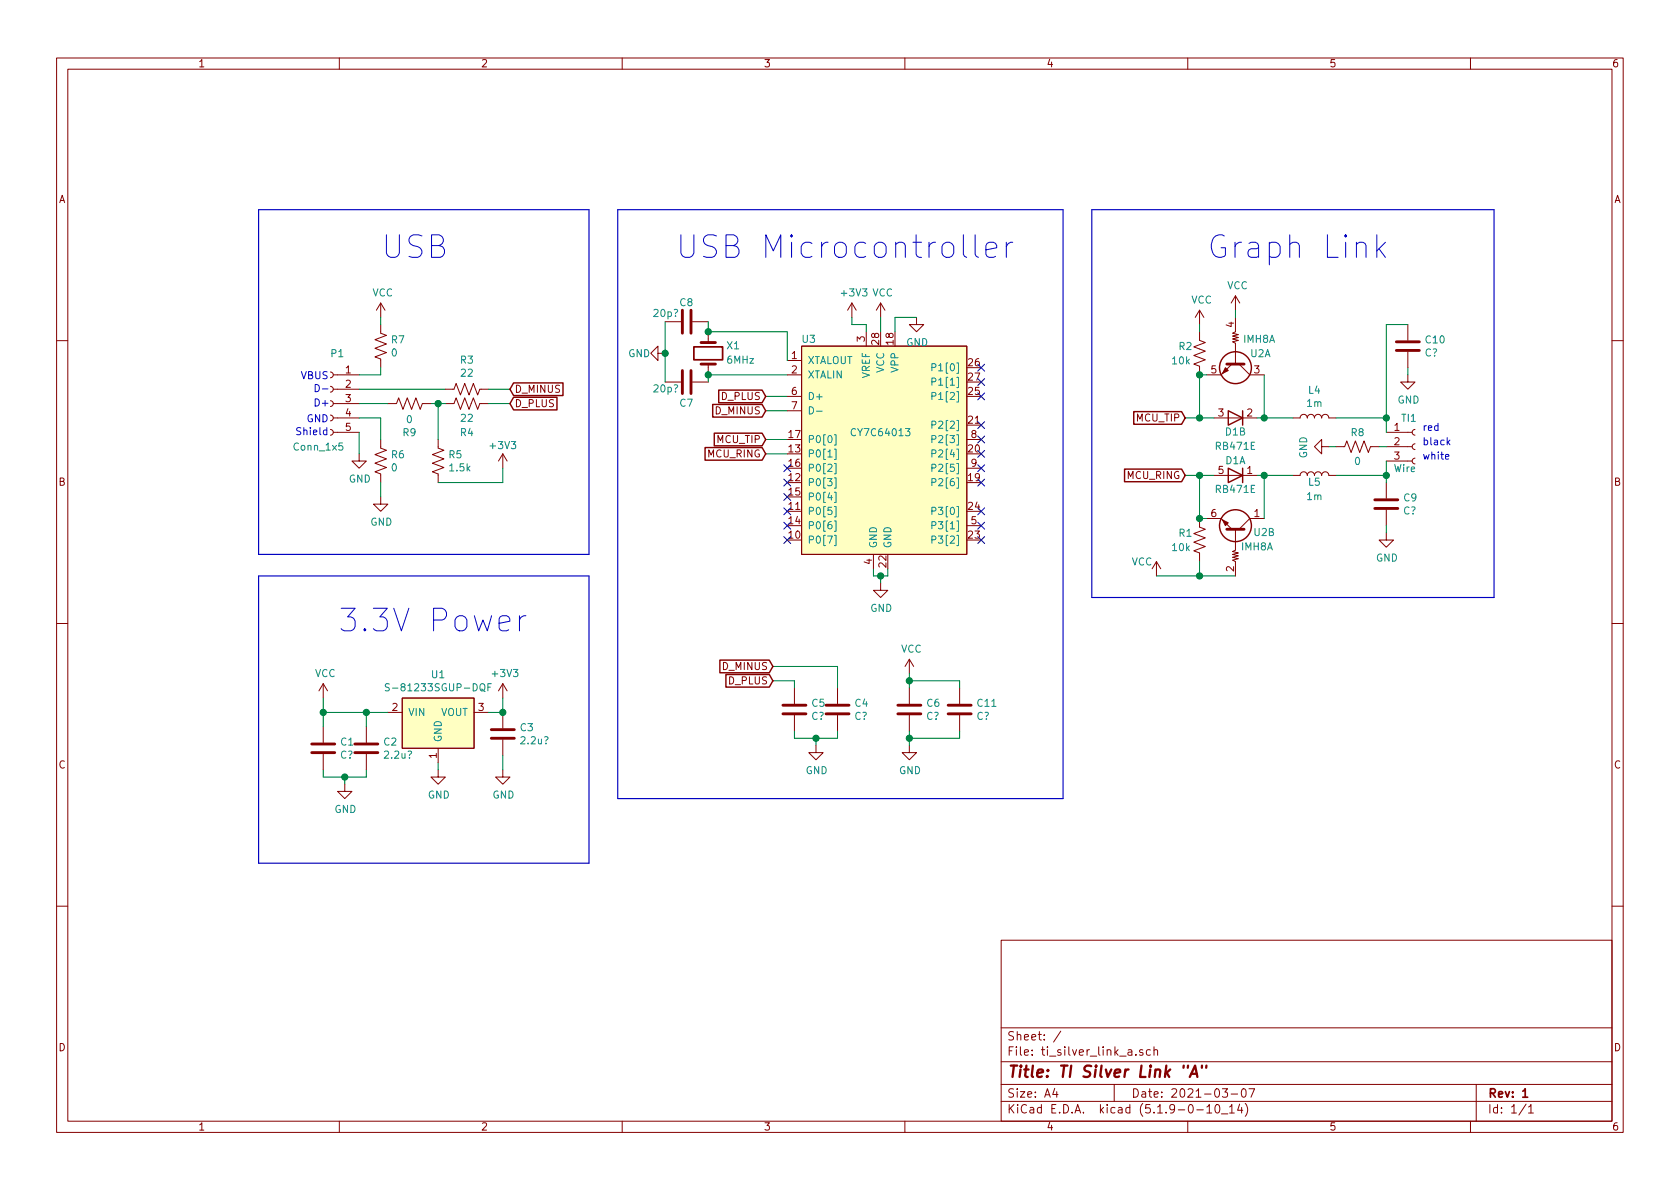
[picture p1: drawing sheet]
<svg xmlns="http://www.w3.org/2000/svg" width="297mm" height="210mm" viewBox="0 0 297 210" stroke-linecap="round" stroke-linejoin="round" font-family="sans-serif">
<g fill="none" stroke="#840000" stroke-width=".18">
<path d="M10 10.3h277v189.9h-277zM12 12.2h273v186.1h-273zM60 10.3v1.9M110 10.3v1.9M160 10.3v1.9M210 10.3v1.9M260 10.3v1.9M67.3 57.4v1.5l1 .4-2 .8 2 .7-2 .8 2 .8-2 .7 1 .4v1.5M67.3 53.6v2.5M67.3 53.6l-.8 1.3M67.3 53.6l.8 1.3M117.6 56.9h2.8"/>
<path d="M122.4 56.9h2.8M125.2 58.7v1.9M150.6 53.6l-.7 1.3M150.6 53.6v2.5M150.6 53.6l.8 1.3M153.2 58.7v2.5M155.7 53.6l-.8 1.3M155.7 53.6v2.5M155.7 53.6l.8 1.3M162.1 56.1v1.3h1.2l-1.2 1.3-1.3-1.3h1.3M212.1 58.7v1.5l1 .4-2 .7 2 .8-2 .8 2 .7-2 .8 1 .4v1.5M212.1 54.9l-.8 1.2"/>
<path d="M212.1 54.9v2.5M212.1 54.9l.8 1.2M218.4 56.1v2.6l-.5 .2 1 .3-1 .2 1 .3-1 .2 1 .3-1 .2 .5 .3v3.6M218.4 52.3l-.7 1.3M218.4 52.3v2.6M218.4 52.3l.8 1.3M248.9 57.4v2.8M10 60.2h2M58.4 75.9l.4 .2 .1 .2-.1 .5-.4 .2M58.4 73.4l.4 .1 .1 .3-.1 .4-.4 .2M58.4 70.9l.4 .1 .1 .3-.1 .4-.4 .2M58.4 68.3l.4 .1 .1 .3-.1 .5-.4 .1"/>
<path d="M58.4 65.8l.4 .1 .1 .3-.1 .4-.4 .2M58.9 66.3h4.6M58.9 73.9h4.6M58.9 76.4h4.6M58.9 71.4h4.6M58.9 68.8h4.6M67.3 77.7v1.5l1 .4-2 .8 2 .7-2 .8 2 .8-2 .7 1 .4v1.5M68.6 71.4h1.5l.4-1 .7 2 .8-2 .8 2 .7-2 .8 2 .4-1h1.5M77.5 77.7v1.5l1 .4-2 .8 2 .7-2 .8 2 .8-2 .7 1 .4v1.5M78.7 68.8h1.6l.3-1 .8 2 .8-2 .7 2 .8-2 .8 2 .3-1h1.6M78.7 71.4h1.6l.3-1 .8 2 .8-2 .7 2 .8-2 .8 2 .3-1h1.6M116.3 62.5v-1.3l-1.2 1.3 1.2 1.2v-1.2h1.3"/>
<path d="M117.6 67.6h2.8M122.4 67.6h2.8M125.2 64.4v1.9M139.2 63.7h2.5M139.2 66.3h2.5M139.2 70.1h2.5M139.2 72.6h2.5M141.7 61.2h29.2v36.8h-29.2zM170.9 77.7h2.6M214.6 73.9h7.6M217.8 64.4l-1.9 1.9h-2.5M219.1 64.4l1.9 1.9h2.5"/>
<path d="M228.6 73.9h1.3a.63 .63 0 0 1 .6-.6 .63 .63 0 0 1 .6 .6 .63 .63 0 0 1 .7-.6 .63 .63 0 0 1 .6 .6 .63 .63 0 0 1 .6-.6 .63 .63 0 0 1 .7 .6 .63 .63 0 0 1 .6-.6 .63 .63 0 0 1 .6 .6h1.3M233.7 79v-1.3l-1.3 1.3 1.3 1.3v-1.3h1.2M236.2 79h1.5l.4-1 .8 2 .7-2 .8 2 .8-2 .7 2 .4-1h1.5M245.1 76.4h4.6M245.1 79h4.6M248.9 66.3v1.3h1.3l-1.3 1.2-1.3-1.2h1.3M248.9 62.2v2.8M250.2 78.5l-.3 .1-.2 .3 .1 .4 .4 .2M250.2 75.9l-.3 .1-.2 .4 .1 .4 .4 .2M285 60.2h2M63.5 80.3v1.2h1.3l-1.3 1.3-1.3-1.3h1.3M67.3 87.9v1.2h1.3l-1.3 1.3-1.3-1.3h1.3"/>
<path d="M88.9 80.3v2.5M88.9 80.3l-.8 1.2M88.9 80.3l.8 1.2M154.4 98v2.6M170.9 93h2.6M170.9 82.8h2.6M204.5 99.3l-.8 1.3M204.5 99.3v2.5M204.5 99.3l.7 1.3M212.1 91.7v1.5l1 .4-2 .8 2 .7-2 .8 2 .7-2 .8 1 .4v1.5M213.4 91.7h2.5l1.9 1.9M214.6 84.1h7.6"/>
<path d="M218.4 93.7v3.6l-.5 .2 1 .3-1 .2 1 .3-1 .2 1 .3-1 .3 .5 .2v2.5M223.5 91.7h-2.5l-1.9 1.9M228.6 84.1h1.3a.63 .63 0 0 1 .6-.7 .63 .63 0 0 1 .6 .7 .63 .63 0 0 1 .7-.7 .63 .63 0 0 1 .6 .7 .63 .63 0 0 1 .6-.7 .63 .63 0 0 1 .7 .7 .63 .63 0 0 1 .6-.7 .63 .63 0 0 1 .6 .7h1.3M245.1 94.2v1.3h1.3l-1.3 1.3-1.3-1.3h1.3M245.1 85.3v2.8M245.1 90.2v2.8M245.1 81.5h4.6M250.2 81l-.3 .1-.2 .4 .1 .3 .4 .2M10 110.3h2M155.7 103.1v1.3h1.3l-1.3 1.3-1.3-1.3h1.3M160.8 116.6l-.8 1.3M160.8 116.6v2.5"/>
<path d="M160.8 116.6l.7 1.3M285 110.3h2M57.1 120.9v2.5M57.1 128.5v2.8M57.1 133.3v2.8M57.1 120.9l-.7 1.3M57.1 120.9l.8 1.3M61 138.7v1.2h1.2l-1.2 1.3-1.3-1.3h1.3M64.8 128.5v2.8M64.8 133.3v2.8M68.6 126h2.5M71.1 123.4h12.7v8.9h-12.7z"/>
<path d="M77.5 136.1v1.3h1.2l-1.2 1.3-1.3-1.3h1.3M77.5 132.3v2.6M83.8 126h2.6M88.9 136.1v1.3h1.3l-1.3 1.3-1.3-1.3h1.3M88.9 120.9v2.5M88.9 126v2.8M88.9 130.8v2.8M88.9 120.9l-.8 1.3M88.9 120.9l.8 1.3M140.5 121.7v2.8M140.5 126.5v2.8M144.3 131.8v1.3h1.2l-1.2 1.3-1.3-1.3h1.3"/>
<path d="M148.1 121.7v2.8M148.1 126.5v2.8M160.8 131.8v1.3h1.3l-1.3 1.3-1.3-1.3h1.3M160.8 121.7v2.8M160.8 126.5v2.8M169.7 121.7v2.8M169.7 126.5v2.8M10 160.2h2M177 166.3h108v32h-108zM285 160.2h2M60 198.3v1.9M110 198.3v1.9"/>
<path d="M160 198.3v1.9M177 194.8h108M177 191.8h108M177 187.8h108M177 181.8h108M186.5 192.5l-.4 1h1M186.8 193v1M187.6 182.3l-1.3 2M197 191.8v3M200.8 186.5v.1M202.1 185.7l-.4-.1-.2 .2v.2l.6 .2v.3h-.6M203.4 185.7l-.4-.1-.3 .3 .1 .6h.6"/>
<path d="M204 185.7l.3-.1 .3 .1 .1 .9M204 185.1v1.5M210 198.3v1.9M211.6 196.3h1.2M213.4 195.8l.4-.5v1.5M213.4 196.8h.8M215 195.4l.3-.1a.94 .94 0 0 1 0 1.5 .8 .8 0 0 1-.6-.6 .8 .8 0 0 1 .3-.8zM216 197h1.1M216.1 192.5h.9l-.4 .6 .4 .1v.7l-.2 .1-.7-.1M217.4 195.8l.4-.5v1.5M217.4 196.8h.8M217.7 193.5h1.1"/>
<path d="M219.2 195.2l-.4 1.1h.9M219.5 195.8v1M219.6 192.7l.4-.2a.94 .94 0 0 1 0 1.5 .82 .82 0 0 1-.4-1.3zM220.2 195.1a1.71 1.71 0 0 1 0 2.3M220.8 192.5h1l-.6 1.5M260 198.3v1.9M261 191.8v6.5M269.8 195.2l-1.2 2M270.3 195.8l.4-.5v1.5M270.3 196.8h.8"/>
</g>
<path d="M122.7 61.3h5.1v2.3h-5.1zM269.2 193l.5-.5v1.5M269.2 194h.9" fill="none" stroke="#840000" stroke-width=".3"/>
<path d="M210.1 188.4l-.1 .4M210.4 190.4l.9-2 .4 2M210.6 189.9h1M212.5 188.4v.4M213.3 188.4v.4" fill="none" stroke="#840000" stroke-width=".41"/>
<g fill="none" stroke="#840000" stroke-width=".51">
<path d="M120.6 54.9v4M122.2 54.9v4M120.6 65.5v4.1M122.2 65.5v4.1M124 64.4h2.5M124 60.6h2.5M216.9 64.4h3.1M246.9 62h4.1M246.9 60.4h4.1M216.9 93.6h3.1M243.1 89.9h4M243.1 88.4h4"/>
<path d="M55.1 133.1h4.1M55.1 131.6h4.1M62.7 133.1h4.1M62.7 131.6h4.1M86.9 130.6h4M86.9 129h4M138.4 126.2h4.1M138.4 124.7h4.1M146 126.2h4.1M146 124.7h4.1M158.7 126.2h4.1M158.7 124.7h4.1"/>
<path d="M167.6 126.2h4.1M167.6 124.7h4.1"/>
</g>
<g fill="#ffffc2" stroke="#ffffc2" stroke-width=".18">
<path d="M141.7 61.2h29.2v36.8h-29.2z"/>
<path d="M71.1 123.4h12.7v8.9h-12.7z"/>
</g>
<g fill="none" stroke="#008484" stroke-width=".18">
<path d="M143.1 71.9a.64 .64 0 0 1 .7 .7 .64 .64 0 0 1-.7 .6zM144.4 72.7h1M147.5 79.4h.3v1.8h-.3M147.5 76.9h.3v1.8h-.3M164.8 75.1l.6-.1v-.4l-.1-.1h-.5v1.2M164.8 70l.6-.1v-.4l-.1-.1h-.5v1.3M164.8 65l.6-.1v-.5l-.1-.1h-.5v1.3M164.8 67.5l.6-.1v-.4l-.1-.2h-.5v1.3M164.8 77.7l.6-.1v-.5l-.1-.1h-.5v1.3M147.5 94.7h.3v1.8h-.3M147.5 89.6h.3v1.8h-.3M147.5 84.5h.3v1.8h-.3"/>
<path d="M147.5 92.1h.3v1.8h-.3M147.5 87h.3v1.9h-.3M147.5 82h.3v1.8h-.3M164.8 85.3l.6-.1v-.4l-.1-.2h-.5v1.3M164.8 80.2l.6-.1v-.4l-.1-.2h-.5v1.3M164.8 95.4l.6-.1v-.4l-.1-.1h-.5v1.3M164.8 90.4l.6-.1v-.5l-.1-.1h-.5v1.3M164.8 92.9l.6-.1v-.4l-.1-.2h-.5v1.3M164.8 82.7l.6-.1v-.4l-.1-.1h-.5v1.3M68.8 121l-.4-.1-.2 .1v.5l.6 .2v.2l-.2 .3-.5-.1M86.3 121.5h.4M86.9 120.9h-.6v1.3"/>
</g>
<g fill="none" stroke="#840000" stroke-width=".25">
<path d="M90.8 67.7h8.7v2.2h-8.7l-.6-1.1zM90.8 70.3h7.7v2.2h-7.7l-.6-1.1zM124.7 79.1h10l.7 1.2-.7 1.1h-10zM126 71.5h8.7l.7 1.1-.7 1.2h-8.7zM126.3 76.6h8.4l.7 1.1-.7 1.1h-8.4zM127.1 69h7.6l.7 1.1-.7 1.1h-7.6zM200.5 72.8h8.4l.6 1.1-.6 1.1h-8.4zM217.2 72.6l2.5 1.3-2.5 1.3zM219.7 72.6v2.6M198.8 83h10.1l.6 1.1-.6 1.1h-10.1zM217.2 82.8l2.5 1.3-2.5 1.2zM219.7 82.8v2.5"/>
<path d="M127.3 116.7h8.7l.7 1.2-.7 1.1h-8.7zM128.3 119.3h7.7l.7 1.1-.7 1.1h-7.7z"/>
<circle cx="218.4" cy="65" r="2.82"/>
<circle cx="218.4" cy="93" r="2.82"/>
</g>
<g fill="#840000" stroke="#840000" stroke-width=".18">
<path d="M216.2 91.9l1 .6-.5 .5z"/>
<path d="M216.7 65l.5 .5-1 .5z"/>
</g>
<path d="M45.7 37.1h58.4v60.9h-58.4zM109.2 37.1h78.8v104.1h-78.8zM193 37.1h71.2v68.6h-71.2zM45.7 101.8h58.4v50.8h-58.4z" fill="none" stroke="#0000c2" stroke-width=".2"/>
<g fill="none" stroke="#008400" stroke-width=".18">
<path d="M67.3 56.1v1.3M117.6 56.9v10.7M125.2 56.9v1.8h14v5M150.6 56.1v1.3h2.6v1.3M155.7 56.1v2.6M162.1 56.1h-3.9v2.6M212.1 57.4v1.3M218.4 54.9v1.2M248.9 57.4h-3.8v19M63.5 71.4h5.1M63.5 76.4v3.9M63.5 68.8h15.2"/>
<path d="M63.5 73.9h3.8v3.8M67.3 65v1.3h-3.8M76.2 71.4h2.5M77.5 71.4v6.3M86.4 71.4h3.8M86.4 68.8h3.8M135.4 70.1h3.8M135.4 72.6h3.8M135.4 77.7h3.8M139.2 66.3h-14v1.3M209.5 73.9h5.1M213.4 66.3h-1.3v7.6"/>
<path d="M222.2 73.9h6.4M223.5 66.3v7.6M234.9 79h1.3M236.2 73.9h8.9M243.8 79h1.3M248.9 65v1.3M67.3 85.3v2.6M88.9 82.8v2.5h-11.4M135.4 80.3h3.8M209.5 84.1h5.1M212.1 84.1v7.6h1.3M212.1 99.3v2.5"/>
<path d="M222.2 84.1h6.4M223.5 84.1v7.6M236.2 84.1h8.9M245.1 81.5v3.8M245.1 93v1.2M136.7 117.9h11.4v3.8M154.4 100.6v1.2h2.6v-1.2M155.7 101.8v1.3M160.8 119.1v2.6M204.5 101.8h13.9M57.1 123.4v5.1M57.1 136.1v1.3h7.7v-1.3"/>
<path d="M57.1 126h11.5M61 137.4v1.3M64.8 126v2.5M77.5 134.9v1.2M88.9 123.4v2.6h-2.5M88.9 133.6v2.5M136.7 120.4h3.8v1.3M140.5 129.3v1.3h7.6v-1.3M144.3 130.6v1.2M160.8 129.3v2.5M160.8 120.4h8.9v1.3M169.7 129.3v1.3h-8.9"/>
</g>
<g fill="none" stroke="#0000c2" stroke-width=".18">
<path d="M170.3 41.5v3.5l.2 .3 .4 .2M172.4 41.5v3.5l.2 .3 .4 .2M174.3 44.2l1.9-.4v-.4l-.2-.4-.4-.2h-.7l-.4 .2-.2 .4v1.6l.2 .3 .4 .2h.7l.4-.2M177.9 42.8v2.7M179.1 42.8a1.05 1.05 0 0 0-1.2 .8M243.4 41.5v4M243.8 44l1.2 1.5M245 42.8l-1.6 1.6M55.7 68a.64 .64 0 0 1 .8 .6 .64 .64 0 0 1-.8 .7zM57 68.8h1M256 78.2l.4 .5M256.4 77.8l-.5 .5"/>
<path d="M255.6 80.8l.6-.1-.1-.3h-.3l-.2 .1v.6h.5M91.8 108.9v2.7M93 108.9a1.05 1.05 0 0 0-1.2 .7"/>
</g>
<g fill="#008400" stroke="#008400" stroke-width=".25">
<circle cx="155.7" cy="101.8" r=".51"/>
<circle cx="160.8" cy="130.6" r=".51"/>
<circle cx="160.8" cy="120.4" r=".51"/>
<circle cx="212.1" cy="101.8" r=".51"/>
<circle cx="223.5" cy="73.9" r=".51"/>
<circle cx="212.1" cy="73.9" r=".51"/>
<circle cx="212.1" cy="66.3" r=".51"/>
<circle cx="77.5" cy="71.4" r=".51"/>
<circle cx="144.3" cy="130.6" r=".51"/>
<circle cx="61" cy="137.4" r=".51"/>
<circle cx="117.6" cy="62.5" r=".51"/>
<circle cx="88.9" cy="126" r=".51"/>
<circle cx="223.5" cy="84.1" r=".51"/>
<circle cx="245.1" cy="73.9" r=".51"/>
<circle cx="245.1" cy="84.1" r=".51"/>
<circle cx="212.1" cy="91.7" r=".51"/>
<circle cx="212.1" cy="84.1" r=".51"/>
<circle cx="57.2" cy="126" r=".51"/>
<circle cx="125.2" cy="58.7" r=".51"/>
<circle cx="64.8" cy="126" r=".51"/>
<circle cx="125.2" cy="66.3" r=".51"/>
</g>
<g fill="none" stroke="#000084" stroke-width=".18">
<path d="M172.9 79.6l1.2 1.3M172.9 77.1l1.2 1.2M172.9 66.9l1.2 1.3M172.9 74.6l1.2 1.2M172.9 69.5l1.2 1.2M172.9 64.4l1.2 1.2M174.1 79.6l-1.2 1.3M174.1 77.1l-1.2 1.2M174.1 66.9l-1.2 1.3M174.1 74.6l-1.2 1.2M174.1 69.5l-1.2 1.2M174.1 64.4l-1.2 1.2"/>
<path d="M138.6 94.9l1.2 1.2M138.6 92.3l1.2 1.3M138.6 89.8l1.2 1.2M138.6 84.7l1.2 1.2M138.6 82.2l1.2 1.2M138.6 87.3l1.2 1.2M139.8 94.9l-1.2 1.2M139.8 92.3l-1.2 1.3M139.8 89.8l-1.2 1.2M139.8 84.7l-1.2 1.2M139.8 82.2l-1.2 1.2M139.8 87.3l-1.2 1.2"/>
<path d="M172.9 92.3l1.2 1.3M172.9 89.8l1.2 1.2M172.9 82.2l1.2 1.2M172.9 94.9l1.2 1.2M172.9 84.7l1.2 1.2M174.1 92.3l-1.2 1.3M174.1 89.8l-1.2 1.2M174.1 82.2l-1.2 1.2M174.1 94.9l-1.2 1.2M174.1 84.7l-1.2 1.2"/>
</g>
<g font-size="5.6" fill="#0000c2">
<text x="67.3" y="45.7">USB</text>
<text x="119.4" y="45.7">USB Microcontroller</text>
<text x="213.4" y="45.7">Graph Link</text>
<text x="59.7" y="111.8">3.3V Power</text>
</g>
<text font-size="2.8" fill="#840000" x="178" y="190.5">Title: TI Silver Link &quot;A&quot;</text>
<g font-size="2.1" fill="#840000">
<text x="178" y="184">Sheet: /</text>
<text x="178" y="186.7">File: ti_silver_link_a.sch</text>
<text x="178" y="196.9">KiCad E.D.A. kicad (5.1.9-0-10_14)</text>
<text x="178" y="194.1">Size: A4</text>
<text x="200" y="194.1">Date: 2021-03-07</text>
<text x="263" y="194.1">Rev: 1</text>
<text x="263" y="196.9">Id: 1/1</text>
</g>
<g font-size="1.8" fill="#840000">
<text x="35" y="11.9">1</text>
<text x="85" y="11.9">2</text>
<text x="135" y="11.9">3</text>
<text x="185" y="11.9">4</text>
<text x="235" y="11.9">5</text>
<text x="285" y="11.9">6</text>
<text x="10.4" y="35.9">A</text>
<text x="285.4" y="35.9">A</text>
<text x="218.2" y="57.9" transform="rotate(-90 218.2 57.9)">4</text>
<text x="140" y="63.5">1</text>
<text x="152.9" y="60.4" transform="rotate(-90 152.9 60.4)">3</text>
<text x="155.4" y="60.9" transform="rotate(-90 155.4 60.9)">28</text>
<text x="158" y="60.9" transform="rotate(-90 158 60.9)">18</text>
<text x="171.2" y="64.8">26</text>
<text x="61.1" y="66">1</text>
<text x="61.1" y="68.6">2</text>
<text x="61.1" y="71.1">3</text>
<text x="91" y="69.5">D_MINUS</text>
<text x="127.6" y="70.7">D_PLUS</text>
<text x="140" y="66">2</text>
<text x="140" y="69.8">6</text>
<text x="171.2" y="69.8">25</text>
<text x="171.2" y="67.3">27</text>
<text x="214.1" y="66">5</text>
<text x="221.8" y="66">3</text>
<text x="61.1" y="73.7">4</text>
<text x="61.1" y="76.2">5</text>
<text x="91" y="72">D_PLUS</text>
<text x="126.6" y="73.3">D_MINUS</text>
<text x="139.5" y="77.5">17</text>
<text x="140" y="72.4">7</text>
<text x="171.2" y="74.9">21</text>
<text x="171.7" y="77.5">8</text>
<text x="201" y="74.5">MCU_TIP</text>
<text x="215.4" y="73.7">3</text>
<text x="220.5" y="73.7">2</text>
<text x="246.5" y="76.2">1</text>
<text x="125.2" y="80.9">MCU_RING</text>
<text x="126.8" y="78.4">MCU_TIP</text>
<text x="139.5" y="80">13</text>
<text x="139.5" y="82.5">16</text>
<text x="171.2" y="80">20</text>
<text x="171.7" y="82.5">9</text>
<text x="215.4" y="83.8">5</text>
<text x="220.5" y="83.8">1</text>
<text x="246.5" y="78.7">2</text>
<text x="246.5" y="81.3">3</text>
<text x="10.4" y="85.9">B</text>
<text x="139.5" y="85.1">12</text>
<text x="139.5" y="87.6">15</text>
<text x="171.2" y="85.1">19</text>
<text x="199.3" y="84.7">MCU_RING</text>
<text x="285.4" y="85.9">B</text>
<text x="139.5" y="95.2">10</text>
<text x="139.5" y="90.2">11</text>
<text x="139.5" y="92.7">14</text>
<text x="171.2" y="95.2">23</text>
<text x="171.2" y="90.2">24</text>
<text x="171.7" y="92.7">5</text>
<text x="214.1" y="91.4">6</text>
<text x="221.8" y="91.4">1</text>
<text x="154.2" y="99.8" transform="rotate(-90 154.2 99.8)">4</text>
<text x="156.7" y="100.3" transform="rotate(-90 156.7 100.3)">22</text>
<text x="218.2" y="101.1" transform="rotate(-90 218.2 101.1)">2</text>
<text x="127.9" y="118.5">D_MINUS</text>
<text x="69.4" y="125.7">2</text>
<text x="84.6" y="125.7">3</text>
<text x="128.9" y="121">D_PLUS</text>
<text x="10.4" y="135.9">C</text>
<text x="77.2" y="134.1" transform="rotate(-90 77.2 134.1)">1</text>
<text x="285.4" y="135.9">C</text>
<text x="10.4" y="185.9">D</text>
<text x="285.4" y="185.9">D</text>
<text x="35" y="199.9">1</text>
<text x="85" y="199.9">2</text>
<text x="135" y="199.9">3</text>
<text x="185" y="199.9">4</text>
<text x="235" y="199.9">5</text>
<text x="285" y="199.9">6</text>
</g>
<g font-size="1.8" fill="#008484">
<text x="65.8" y="52.4">VCC</text>
<text x="148.9" y="52.4">+3V3 VCC</text>
<text x="210.6" y="53.7">VCC</text>
<text x="217" y="51.1">VCC</text>
<text x="115.7" y="56.1">20p?</text>
<text x="120.2" y="54.1">C8</text>
<text x="58.6" y="63.2">P1</text>
<text x="69.2" y="60.7">R7</text>
<text x="69.2" y="63">0</text>
<text x="81.4" y="64.3">R3</text>
<text x="111.1" y="63.2">GND</text>
<text x="128.6" y="61.8">X1</text>
<text x="128.6" y="64.3">6MHz</text>
<text x="141.9" y="60.6">U3</text>
<text x="142.7" y="64.4">XTALOUT</text>
<text x="156.3" y="66" transform="rotate(-90 156.3 66)">VCC</text>
<text x="158.9" y="65.8" transform="rotate(-90 158.9 65.8)">VPP</text>
<text x="160.2" y="61.2">GND</text>
<text x="165.6" y="65.7">P1[0]</text>
<text x="207.3" y="64.4">10k</text>
<text x="208.5" y="61.9">R2</text>
<text x="219.9" y="60.6">IMH8A</text>
<text x="221.1" y="63.2">U2A</text>
<text x="251.9" y="63">C?</text>
<text x="252.1" y="60.7">C10</text>
<text x="81.6" y="66.6">22</text>
<text x="115.7" y="69.4">20p?</text>
<text x="120.2" y="71.9">C7</text>
<text x="142.7" y="66.9">XTALIN</text>
<text x="142.7" y="70.7">D+</text>
<text x="153.8" y="66.9" transform="rotate(-90 153.8 66.9)">VREF</text>
<text x="165.6" y="70.7">P1[2]</text>
<text x="165.6" y="68.2">P1[1]</text>
<text x="231.1" y="72">1m</text>
<text x="231.4" y="69.6">L4</text>
<text x="247.1" y="71.4">GND</text>
<text x="71.3" y="77.1">R9</text>
<text x="71.9" y="74.8">0</text>
<text x="81.4" y="77.1">R4</text>
<text x="81.6" y="74.6">22</text>
<text x="150.9" y="77.1">CY7C64013</text>
<text x="165.6" y="75.8">P2[2]</text>
<text x="216.7" y="77">D1B</text>
<text x="238.9" y="77.1">R8</text>
<text x="247.9" y="74.6">TI1</text>
<text x="52.1" y="79.7">Conn_1x5</text>
<text x="69.2" y="81">R6</text>
<text x="69.2" y="83.4">0</text>
<text x="79.4" y="81">R5</text>
<text x="79.6" y="83.4">1.5k</text>
<text x="86.8" y="79.4">+3V3</text>
<text x="142.7" y="80.9">P0[1]</text>
<text x="142.7" y="83.4">P0[2]</text>
<text x="142.7" y="78.4">P0[0]</text>
<text x="165.6" y="80.9">P2[4]</text>
<text x="165.6" y="78.4">P2[3]</text>
<text x="165.6" y="83.4">P2[5]</text>
<text x="215.1" y="79.5">RB471E</text>
<text x="216.7" y="82.1">D1A</text>
<text x="231.1" y="81.1" transform="rotate(-90 231.1 81.1)">GND</text>
<text x="239.5" y="82.2">0</text>
<text x="246.5" y="83.5">Wire</text>
<text x="61.7" y="85.3">GND</text>
<text x="142.7" y="86">P0[3]</text>
<text x="142.7" y="88.5">P0[4]</text>
<text x="165.6" y="86">P2[6]</text>
<text x="215.1" y="87.2">RB471E</text>
<text x="231.1" y="88.4">1m</text>
<text x="231.4" y="85.9">L5</text>
<text x="248.2" y="88.7">C9</text>
<text x="65.5" y="93">GND</text>
<text x="142.7" y="91.1">P0[5]</text>
<text x="142.7" y="93.6">P0[6]</text>
<text x="165.6" y="91.1">P3[0]</text>
<text x="165.6" y="93.6">P3[1]</text>
<text x="208.5" y="94.9">R1</text>
<text x="221.8" y="94.8">U2B</text>
<text x="248.1" y="91">C?</text>
<text x="142.7" y="96.1">P0[7]</text>
<text x="155.1" y="97" transform="rotate(-90 155.1 97)">GND</text>
<text x="157.6" y="97" transform="rotate(-90 157.6 97)">GND</text>
<text x="165.6" y="96.1">P3[2]</text>
<text x="200.1" y="100">VCC</text>
<text x="207.3" y="97.5">10k</text>
<text x="219.5" y="97.3">IMH8A</text>
<text x="243.3" y="99.3">GND</text>
<text x="153.9" y="108.2">GND</text>
<text x="55.7" y="119.7">VCC</text>
<text x="76.4" y="119.9">U1</text>
<text x="87.2" y="119.7">+3V3</text>
<text x="159.3" y="115.4">VCC</text>
<text x="69.5" y="122.2">S-81233SGUP-DQF</text>
<text x="143.6" y="125">C5</text>
<text x="151.2" y="125">C4</text>
<text x="163.9" y="125">C6</text>
<text x="172.9" y="125">C11</text>
<text x="60.3" y="131.8">C1</text>
<text x="67.9" y="131.8">C2</text>
<text x="72.1" y="126.6">VIN</text>
<text x="77.9" y="126.6">VOUT</text>
<text x="78.1" y="131.3" transform="rotate(-90 78.1 131.3)">GND</text>
<text x="92" y="129.3">C3</text>
<text x="92.2" y="131.6">2.2u?</text>
<text x="143.5" y="127.3">C?</text>
<text x="151.1" y="127.3">C?</text>
<text x="163.8" y="127.3">C?</text>
<text x="172.7" y="127.3">C?</text>
<text x="60.1" y="134.2">C?</text>
<text x="68.1" y="134.2">2.2u?</text>
<text x="142.4" y="136.9">GND</text>
<text x="159" y="136.9">GND</text>
<text x="59.1" y="143.8">GND</text>
<text x="75.6" y="141.2">GND</text>
<text x="87.1" y="141.2">GND</text>
</g>
<g font-size="1.8" fill="#0000c2">
<text x="53.3" y="67.1">VBUS</text>
<text x="55.4" y="71.9">D+</text>
<text x="52.9" y="77">Shield</text>
<text x="54.2" y="74.7">GND</text>
<text x="251.5" y="76.2">red</text>
<text x="251.5" y="81.3">white</text>
<text x="251.5" y="78.7">black</text>
</g>
</svg>
